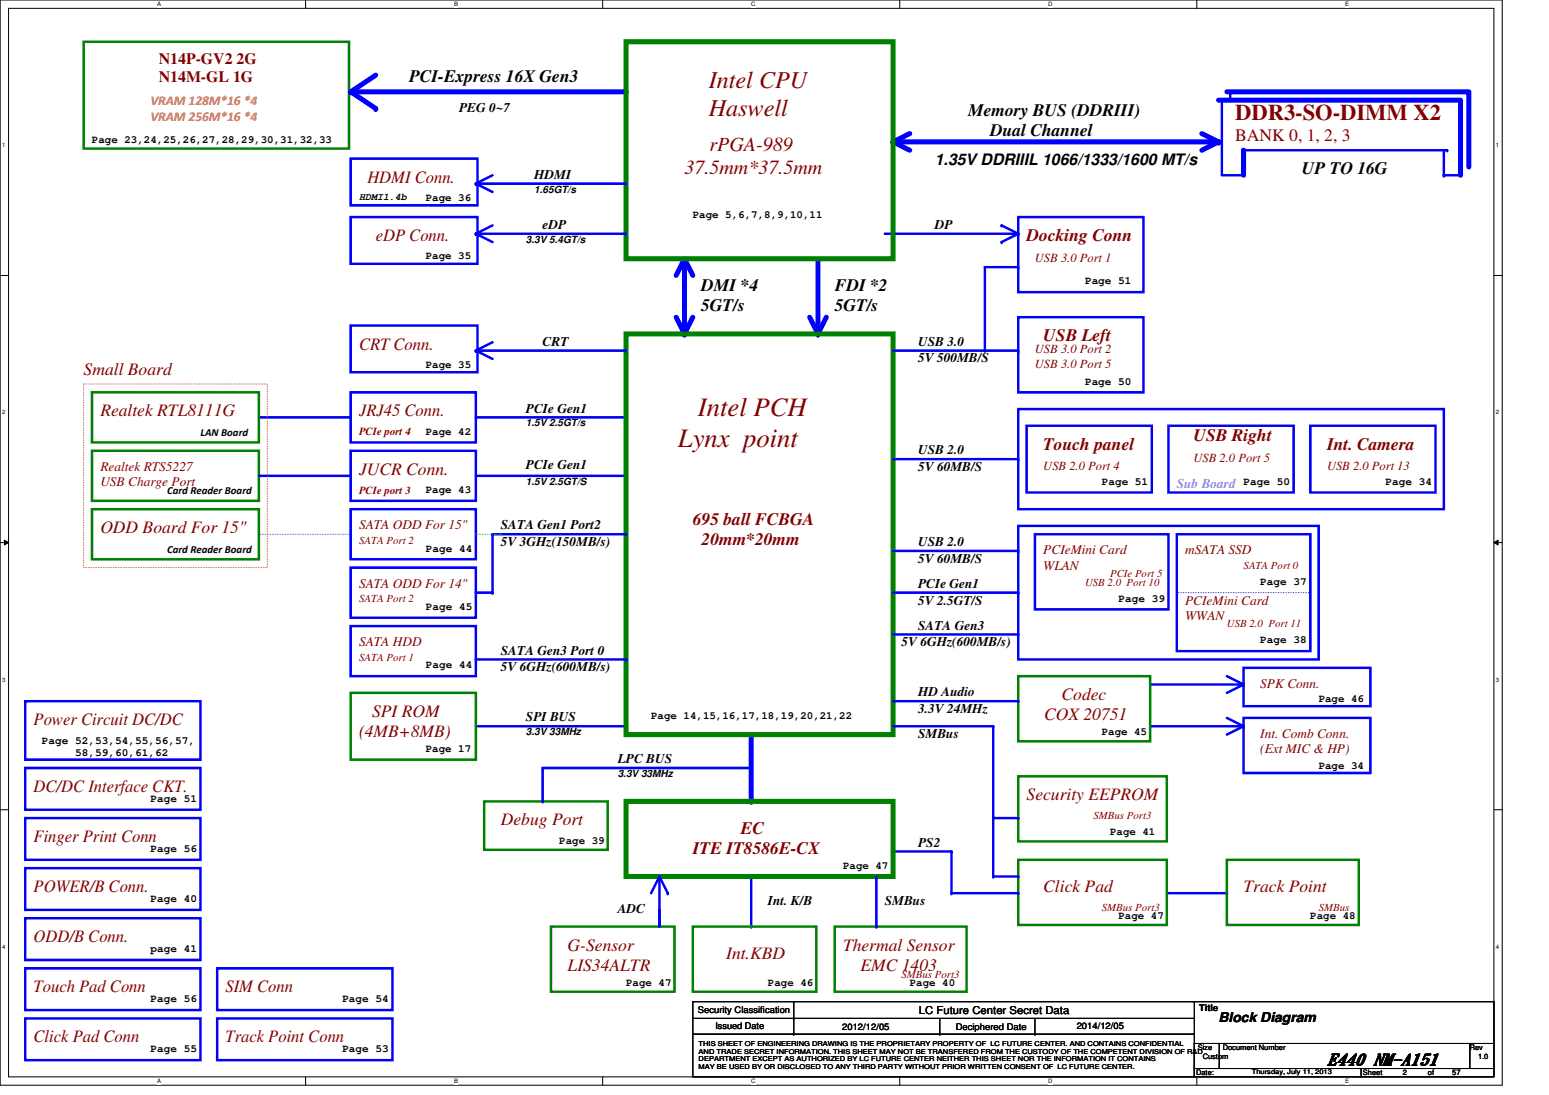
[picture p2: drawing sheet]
<svg xmlns="http://www.w3.org/2000/svg" width="297mm" height="210mm" viewBox="0 0 297 210" stroke-linecap="round" stroke-linejoin="round" font-family="sans-serif">
<path d="M0 0h288.1v208h-288.1zM1.6 1.6h284.9v204.8h-284.9z" fill="none" stroke="#000" stroke-width=".19"/>
<g fill="#fff">
<path d="M30.1 .2h.8v1.2h-.8z"/>
<path d="M30.1 206.6h.8v1.3h-.8z"/>
</g>
<path d="M58.6 0v1.6M58.6 206.4v1.6" fill="none" stroke="#000" stroke-width=".19"/>
<g fill="#fff">
<path d="M87.1 .2h.7v1.2h-.7z"/>
<path d="M87.1 206.6h.7v1.3h-.7z"/>
</g>
<path d="M115.6 0v1.6M115.6 206.4v1.6" fill="none" stroke="#000" stroke-width=".19"/>
<g fill="#fff">
<path d="M144.1 .2h.8v1.2h-.8z"/>
<path d="M144.1 206.6h.8v1.3h-.8z"/>
</g>
<path d="M172.5 0v1.6M172.5 206.4v1.6" fill="none" stroke="#000" stroke-width=".19"/>
<g fill="#fff">
<path d="M201 .2h.8v1.2h-.8z"/>
<path d="M201 206.6h.8v1.3h-.8z"/>
</g>
<path d="M229.5 0v1.6M229.5 206.4v1.6" fill="none" stroke="#000" stroke-width=".19"/>
<g fill="#fff">
<path d="M258 .2h.7v1.2h-.7z"/>
<path d="M258 206.6h.7v1.3h-.7z"/>
<path d="M.4 27.2h.7v1.3h-.7z"/>
<path d="M286.9 27.2h.6v1.3h-.6z"/>
<path d="M.4 78.4h.7v1.3h-.7z"/>
<path d="M286.9 78.4h.6v1.3h-.6z"/>
</g>
<path d="M0 52.8h1.6M286.5 52.8h1.6" fill="none" stroke="#000" stroke-width=".19"/>
<g fill="#fff">
<path d="M.4 129.6h.7v1.3h-.7z"/>
<path d="M286.9 129.6h.6v1.3h-.6z"/>
</g>
<path d="M0 104h1.6M.8 103.5l.8 .5-.8 .5zM286.5 104l.8-.5v1zM286.5 104h1.6" fill="none" stroke="#000" stroke-width=".19"/>
<path d="M.8 103.5l.8 .5-.8 .5zM286.5 104l.8-.5v1z" fill="#000"/>
<g fill="#fff">
<path d="M.4 180.8h.7v1.3h-.7z"/>
<path d="M286.9 180.8h.6v1.3h-.6z"/>
</g>
<path d="M0 155.2h1.6M286.5 155.2h1.6" fill="none" stroke="#000" stroke-width=".19"/>
<path d="M91.3 80h28.8" fill="none" stroke="#00f" stroke-width=".48"/>
<circle cx="120.1" cy="80" r=".24" fill="#00f"/>
<path d="M91.3 139.2h28.8" fill="none" stroke="#00f" stroke-width=".48"/>
<circle cx="120.1" cy="139.2" r=".24" fill="#00f"/>
<path d="M94.5 43.2l-3.2 1.6" fill="none" stroke="#00f" stroke-width=".48"/>
<circle cx="91.3" cy="44.8" r=".24" fill="#00f"/>
<path d="M91.3 44.8l3.2 1.6" fill="none" stroke="#00f" stroke-width=".48"/>
<circle cx="91.3" cy="44.8" r=".24" fill="#00f"/>
<path d="M156.9 49.6v14.4" fill="none" stroke="#00f" stroke-width=".96"/>
<circle cx="156.9" cy="64" r=".48" fill="#00f"/>
<path d="M158.5 60.8l-1.6 3.2" fill="none" stroke="#00f" stroke-width=".96"/>
<circle cx="156.9" cy="64" r=".48" fill="#00f"/>
<path d="M155.3 60.8l1.6 3.2" fill="none" stroke="#00f" stroke-width=".96"/>
<circle cx="156.9" cy="64" r=".48" fill="#00f"/>
<path d="M49.6 80h17.6" fill="none" stroke="#00f" stroke-width=".48"/>
<circle cx="67.2" cy="80" r=".24" fill="#00f"/>
<path d="M94.5 33.6l-3.2 1.6" fill="none" stroke="#00f" stroke-width=".48"/>
<circle cx="91.3" cy="35.2" r=".24" fill="#00f"/>
<path d="M91.3 35.2l3.2 1.6" fill="none" stroke="#00f" stroke-width=".48"/>
<circle cx="91.3" cy="35.2" r=".24" fill="#00f"/>
<path d="M91.3 91.2h28.8" fill="none" stroke="#00f" stroke-width=".48"/>
<circle cx="120.1" cy="91.2" r=".24" fill="#00f"/>
<path d="M17.6 86.4h32v9.6h-32z" fill="none" stroke="#008000" stroke-width=".48"/>
<path d="M49.6 91.2h17.6" fill="none" stroke="#00f" stroke-width=".48"/>
<circle cx="67.2" cy="91.2" r=".24" fill="#00f"/>
<path d="M67.2 86.4h24.1v9.6h-24.1zM67.2 108.8h24.1v9.6h-24.1zM91.3 113.6h3.2" fill="none" stroke="#00f" stroke-width=".48"/>
<path d="M49.6 102.4h17.6M67.2 102.4h.1" fill="none" stroke="#00f" stroke-width=".19" stroke-dasharray="0 .3"/>
<path d="M17.6 97.6h32v9.6h-32z" fill="none" stroke="#008000" stroke-width=".48"/>
<circle cx="94.5" cy="113.6" r=".24" fill="#00f"/>
<path d="M94.5 102.4v11.2" fill="none" stroke="#00f" stroke-width=".48"/>
<circle cx="94.5" cy="102.4" r=".24" fill="#00f"/>
<path d="M16 73.6h35.2v35.2h-35.2z" fill="none" stroke="#f00" stroke-width=".19" stroke-dasharray="0 .3"/>
<path d="M192.1 43.2l3.2 1.6M195.3 41.6h24v14.4h-24zM195.3 78.4h81.6v19.2h-81.6zM4.8 156.8h33.6v8h-33.6zM4.8 195.2h33.6v8h-33.6zM4.8 185.6h33.6v8h-33.6zM41.6 185.6h33.6v8h-33.6zM41.6 195.2h33.6v8h-33.6z" fill="none" stroke="#00f" stroke-width=".48"/>
<path d="M225.7 113.6h25.6M251.3 113.6h.1" fill="none" stroke="#00f" stroke-width=".19" stroke-dasharray="0 .3"/>
<circle cx="192.1" cy="43.2" r=".24" fill="#00f"/>
<path d="M188.9 51.2h6.4" fill="none" stroke="#00f" stroke-width=".48"/>
<circle cx="195.3" cy="51.2" r=".24" fill="#00f"/>
<path d="M188.9 51.2v16" fill="none" stroke="#00f" stroke-width=".48"/>
<circle cx="188.9" cy="67.2" r=".24" fill="#00f"/>
<path d="M169.7 44.8h25.6" fill="none" stroke="#00f" stroke-width=".48"/>
<circle cx="195.3" cy="44.8" r=".24" fill="#00f"/>
<path d="M195.3 148.8h28.4v12.5h-28.4z" fill="none" stroke="#008000" stroke-width=".48"/>
<path d="M195.3 44.8l-3.2 1.6" fill="none" stroke="#00f" stroke-width=".48"/>
<circle cx="192.1" cy="46.4" r=".24" fill="#00f"/>
<path d="M171.3 163.2h11.2" fill="none" stroke="#00f" stroke-width=".48"/>
<circle cx="182.5" cy="163.2" r=".24" fill="#00f"/>
<path d="M190.5 156.8h4.8" fill="none" stroke="#00f" stroke-width=".48"/>
<circle cx="195.3" cy="156.8" r=".24" fill="#00f"/>
<path d="M190.5 139.2v17.6" fill="none" stroke="#00f" stroke-width=".48"/>
<circle cx="190.5" cy="156.8" r=".24" fill="#00f"/>
<path d="M4.8 176h33.6v8h-33.6z" fill="none" stroke="#00f" stroke-width=".48"/>
<path d="M67.2 17.6h52.9" fill="none" stroke="#00f" stroke-width=".96"/>
<circle cx="120.1" cy="17.6" r=".48" fill="#00f"/>
<path d="M67.2 41.6h24.4v9h-24.4zM67.2 62.4h24.4v9h-24.4z" fill="none" stroke="#00f" stroke-width=".48"/>
<path d="M129.7 60.8l1.6 3.2" fill="none" stroke="#00f" stroke-width=".96"/>
<circle cx="131.3" cy="64" r=".48" fill="#00f"/>
<path d="M132.9 60.8l-1.6 3.2" fill="none" stroke="#00f" stroke-width=".96"/>
<circle cx="131.3" cy="64" r=".48" fill="#00f"/>
<path d="M131.3 49.6v14.4" fill="none" stroke="#00f" stroke-width=".96"/>
<circle cx="131.3" cy="64" r=".48" fill="#00f"/>
<path d="M171.3 27.2l3.2 1.6" fill="none" stroke="#00f" stroke-width=".96"/>
<circle cx="171.3" cy="27.2" r=".48" fill="#00f"/>
<path d="M174.5 25.6l-3.2 1.6" fill="none" stroke="#00f" stroke-width=".96"/>
<circle cx="171.3" cy="27.2" r=".48" fill="#00f"/>
<path d="M172.9 27.2h60.8" fill="none" stroke="#00f" stroke-width=".96"/>
<circle cx="233.7" cy="27.2" r=".48" fill="#00f"/>
<path d="M131.3 49.6l1.6 3.2" fill="none" stroke="#00f" stroke-width=".96"/>
<circle cx="131.3" cy="49.6" r=".48" fill="#00f"/>
<path d="M131.3 49.6l-1.6 3.2" fill="none" stroke="#00f" stroke-width=".96"/>
<circle cx="131.3" cy="49.6" r=".48" fill="#00f"/>
<path d="M16 8h50.9v20.5h-50.9z" fill="none" stroke="#008000" stroke-width=".48"/>
<path d="M67.2 17.6l4.8 3.2" fill="none" stroke="#00f" stroke-width=".96"/>
<circle cx="72" cy="20.8" r=".48" fill="#00f"/>
<path d="M72 14.4l-4.8 3.2" fill="none" stroke="#00f" stroke-width=".96"/>
<circle cx="67.2" cy="17.6" r=".48" fill="#00f"/>
<path d="M91.3 67.2l3.2 1.6" fill="none" stroke="#00f" stroke-width=".48"/>
<circle cx="91.3" cy="67.2" r=".24" fill="#00f"/>
<path d="M94.5 65.6l-3.2 1.6" fill="none" stroke="#00f" stroke-width=".48"/>
<circle cx="91.3" cy="67.2" r=".24" fill="#00f"/>
<path d="M233.7 27.2l-3.2 1.6" fill="none" stroke="#00f" stroke-width=".96"/>
<circle cx="233.7" cy="27.2" r=".48" fill="#00f"/>
<path d="M230.5 25.6l3.2 1.6" fill="none" stroke="#00f" stroke-width=".96"/>
<circle cx="233.7" cy="27.2" r=".48" fill="#00f"/>
<path d="M17.6 75.2h32v9.6h-32zM67.2 132.8h24.1v12.8h-24.1zM92.9 153.6h23.6v9.3h-23.6z" fill="none" stroke="#008000" stroke-width=".48"/>
<path d="M67.2 75.2h24.1v9.6h-24.1z" fill="none" stroke="#00f" stroke-width=".48"/>
<path d="M144.1 140.8v12.8" fill="none" stroke="#00f" stroke-width=".96"/>
<circle cx="144.1" cy="153.6" r=".48" fill="#00f"/>
<path d="M104.1 147.2v6.4" fill="none" stroke="#00f" stroke-width=".48"/>
<circle cx="104.1" cy="153.6" r=".24" fill="#00f"/>
<path d="M104.1 147.2h40" fill="none" stroke="#00f" stroke-width=".48"/>
<circle cx="144.1" cy="147.2" r=".24" fill="#00f"/>
<path d="M4.8 134.4h33.6v11.2h-33.6zM4.8 147.2h33.6v8h-33.6zM4.8 166.4h33.6v8h-33.6zM144.1 168v9.6" fill="none" stroke="#00f" stroke-width=".48"/>
<path d="M160.1 177.6h25.2v12.5h-25.2z" fill="none" stroke="#008000" stroke-width=".48"/>
<circle cx="144.1" cy="177.6" r=".24" fill="#00f"/>
<path d="M67.2 30.4h24.4v9h-24.4z" fill="none" stroke="#00f" stroke-width=".48"/>
<path d="M238.5 28.8v4.8" fill="none" stroke="#00f" stroke-width=".96"/>
<circle cx="238.5" cy="28.8" r=".48" fill="#00f"/>
<path d="M276.9 33.6h3.2" fill="none" stroke="#00f" stroke-width=".48"/>
<circle cx="276.9" cy="33.6" r=".24" fill="#00f"/>
<path d="M233.7 19.2h46.4v14.4" fill="none" stroke="#00f" stroke-width=".96"/>
<path d="M234.3 19.2v14.4h4.2M238.5 28.8h39" fill="none" stroke="#00f" stroke-width=".48"/>
<circle cx="277.5" cy="28.8" r=".24" fill="#00f"/>
<path d="M235.3 17.6h46.4v14.4" fill="none" stroke="#00f" stroke-width=".96"/>
<path d="M276.9 28.8v4.8" fill="none" stroke="#00f" stroke-width=".48"/>
<circle cx="276.9" cy="33.6" r=".24" fill="#00f"/>
<path d="M235.9 17.6v1.6" fill="none" stroke="#00f" stroke-width=".48"/>
<circle cx="235.9" cy="19.2" r=".24" fill="#00f"/>
<path d="M120.1 8h51.2v41.6h-51.2zM120.1 64h51.2v76.8h-51.2z" fill="none" stroke="#008000" stroke-width=".96"/>
<path d="M91.3 44.8h28.8" fill="none" stroke="#00f" stroke-width=".48"/>
<circle cx="120.1" cy="44.8" r=".24" fill="#00f"/>
<path d="M91.3 35.2h28.8M196.9 81.6h24v12.8h-24zM251.3 81.6h24v12.8h-24z" fill="none" stroke="#00f" stroke-width=".48"/>
<circle cx="120.1" cy="35.2" r=".24" fill="#00f"/>
<path d="M91.3 67.2h28.8" fill="none" stroke="#00f" stroke-width=".48"/>
<circle cx="120.1" cy="67.2" r=".24" fill="#00f"/>
<path d="M171.3 67.2h24" fill="none" stroke="#00f" stroke-width=".48"/>
<circle cx="195.3" cy="67.2" r=".24" fill="#00f"/>
<path d="M195.3 60.8h24v14.4h-24zM171.3 88h24M224.1 81.6h24v12.8h-24z" fill="none" stroke="#00f" stroke-width=".48"/>
<circle cx="195.3" cy="88" r=".24" fill="#00f"/>
<path d="M171.3 105.6h24M195.3 100.8h57.6v25.6h-57.6zM198.5 102.4h25.6v14.4h-25.6zM225.7 102.4h25.6v22.4h-25.6z" fill="none" stroke="#00f" stroke-width=".48"/>
<circle cx="195.3" cy="105.6" r=".24" fill="#00f"/>
<path d="M171.3 113.6h24" fill="none" stroke="#00f" stroke-width=".48"/>
<circle cx="195.3" cy="113.6" r=".24" fill="#00f"/>
<path d="M171.3 121.6h24" fill="none" stroke="#00f" stroke-width=".48"/>
<circle cx="195.3" cy="121.6" r=".24" fill="#00f"/>
<path d="M91.3 126.4h28.8" fill="none" stroke="#00f" stroke-width=".48"/>
<circle cx="120.1" cy="126.4" r=".24" fill="#00f"/>
<path d="M67.2 97.6h24.1v9.6h-24.1zM94.5 102.4h25.6M67.2 120h24.1v9.6h-24.1z" fill="none" stroke="#00f" stroke-width=".48"/>
<circle cx="120.1" cy="102.4" r=".24" fill="#00f"/>
<path d="M195.3 129.6h25.2v12.5h-25.2z" fill="none" stroke="#008000" stroke-width=".48"/>
<path d="M171.3 134.4h24" fill="none" stroke="#00f" stroke-width=".48"/>
<circle cx="195.3" cy="134.4" r=".24" fill="#00f"/>
<path d="M220.9 131.2h17.6" fill="none" stroke="#00f" stroke-width=".48"/>
<circle cx="238.5" cy="131.2" r=".24" fill="#00f"/>
<path d="M238.5 128h24.3v7.4h-24.3zM238.5 131.2l-3.2 1.6" fill="none" stroke="#00f" stroke-width=".48"/>
<circle cx="238.5" cy="131.2" r=".24" fill="#00f"/>
<path d="M235.3 129.6l3.2 1.6" fill="none" stroke="#00f" stroke-width=".48"/>
<circle cx="238.5" cy="131.2" r=".24" fill="#00f"/>
<path d="M220.9 139.2h17.6M238.5 137.6h24.3v10.6h-24.3z" fill="none" stroke="#00f" stroke-width=".48"/>
<circle cx="238.5" cy="139.2" r=".24" fill="#00f"/>
<path d="M238.5 139.2l-3.2 1.6" fill="none" stroke="#00f" stroke-width=".48"/>
<circle cx="238.5" cy="139.2" r=".24" fill="#00f"/>
<path d="M235.3 137.6l3.2 1.6" fill="none" stroke="#00f" stroke-width=".48"/>
<circle cx="238.5" cy="139.2" r=".24" fill="#00f"/>
<path d="M171.3 139.2h19.2" fill="none" stroke="#00f" stroke-width=".48"/>
<circle cx="190.5" cy="139.2" r=".24" fill="#00f"/>
<path d="M120.1 153.6h51.2v14.4h-51.2z" fill="none" stroke="#008000" stroke-width=".96"/>
<path d="M168.1 168v9.6" fill="none" stroke="#00f" stroke-width=".48"/>
<circle cx="168.1" cy="177.6" r=".24" fill="#00f"/>
<path d="M105.7 177.6h23.6v12.5h-23.6zM132.9 177.6h23.6v12.5h-23.6z" fill="none" stroke="#008000" stroke-width=".48"/>
<path d="M126.5 174.4v3.2" fill="none" stroke="#00f" stroke-width=".48"/>
<circle cx="126.5" cy="174.4" r=".24" fill="#00f"/>
<path d="M126.5 168v9.6" fill="none" stroke="#00f" stroke-width=".48"/>
<circle cx="126.5" cy="168" r=".24" fill="#00f"/>
<path d="M126.5 168l1.6 3.2" fill="none" stroke="#00f" stroke-width=".48"/>
<circle cx="128.1" cy="171.2" r=".24" fill="#00f"/>
<path d="M126.5 168l-1.6 3.2" fill="none" stroke="#00f" stroke-width=".48"/>
<circle cx="126.5" cy="168" r=".24" fill="#00f"/>
<path d="M224.1 171.2h11.2" fill="none" stroke="#00f" stroke-width=".48"/>
<circle cx="235.3" cy="171.2" r=".24" fill="#00f"/>
<path d="M195.3 164.8h28.4v12.5h-28.4zM235.3 164.8h25.3v12.5h-25.3z" fill="none" stroke="#008000" stroke-width=".48"/>
<path d="M182.5 163.2v8" fill="none" stroke="#00f" stroke-width=".48"/>
<circle cx="182.5" cy="171.2" r=".24" fill="#00f"/>
<path d="M182.5 171.2h12.8" fill="none" stroke="#00f" stroke-width=".48"/>
<circle cx="195.3" cy="171.2" r=".24" fill="#00f"/>
<path d="M190.5 156.8v11.2" fill="none" stroke="#00f" stroke-width=".48"/>
<circle cx="190.5" cy="168" r=".24" fill="#00f"/>
<path d="M190.5 168h4.8" fill="none" stroke="#00f" stroke-width=".48"/>
<circle cx="195.3" cy="168" r=".24" fill="#00f"/>
<path d="M91.3 102.4h4.8M96.1 102.4h.1" fill="none" stroke="#0f0" stroke-width=".19" stroke-dasharray="0 .3"/>
<g fill="none" stroke="#000" stroke-width=".19">
<path d="M132.9 192h96.1v3.2h-96.1zM132.9 195.2h96.1v3.1h-96.1zM132.9 198.3h96.1v8.1h-96.1zM152.2 195.2h.1M152.2 198.3h.1M152.2 192v6.3M180.2 198.3h.1M180.2 195.2v3.1M198.5 198.3h.1M198.5 195.2v3.1M228.9 192h57.6M286.5 192h.1"/>
<path d="M286.5 192v8M229 200h4.8v4.8h-4.8zM229 204.8h32v1.6h-32zM233.8 200h48v4.8h-48zM261 204.8h25.5v1.6h-25.5zM281.8 200h4.7v4.8h-4.7z"/>
</g>
<g font-size="5.1" fill="#800000">
<text x="133.8" y="79.8">Intel PCH</text>
<text x="130" y="85.6">Lynx point</text>
</g>
<g font-size="4.6" fill="#800000">
<text x="135.9" y="16.9">Intel CPU</text>
<text x="135.9" y="22.3">Haswell</text>
</g>
<text font-size="4.3" fill="#800000" x="236.9" y="23.1">DDR3-SO-DIMM X2</text>
<g font-size="3.8" fill="#800000">
<text x="136" y="29">rPGA-989</text>
<text x="131.3" y="33.4">37.5mm*37.5mm</text>
</g>
<g font-size="3.4">
<text x="78.4" y="15.8">PCI-Express 16X Gen3</text>
<text x="185.7" y="22.2">Memory BUS (DDRIII)</text>
<text x="189.9" y="26">Dual Channel</text>
<text x="249.7" y="33.4">UP TO 16G</text>
<text x="134.5" y="55.8">DMI *4</text>
<text x="134.5" y="59.7">5GT/s</text>
<text x="160.1" y="55.8">FDI *2</text>
<text x="160.1" y="59.7">5GT/s</text>
</g>
<g font-size="3.4" fill="#800000">
<text x="236.9" y="27">BANK 0, 1, 2, 3</text>
<text x="70.4" y="35">HDMI Conn.</text>
<text x="72" y="46.2">eDP Conn.</text>
<text x="196.9" y="46.2">Docking Conn</text>
<text x="200.1" y="65.4">USB Left</text>
<text x="16" y="71.8">Small Board</text>
<text x="68.8" y="67">CRT Conn.</text>
<text x="19.2" y="79.8">Realtek RTL8111G</text>
<text x="68.8" y="79.8">JRJ45 Conn.</text>
<text x="200.1" y="86.2">Touch panel</text>
<text x="228.9" y="84.6">USB Right</text>
<text x="254.5" y="86.2">Int. Camera</text>
<text x="68.8" y="91">JUCR Conn.</text>
<text x="132.9" y="100.6">695 ball FCBGA</text>
<text x="19.2" y="102.2">ODD Board For 15&quot;</text>
<text x="134.5" y="104.5">20mm*20mm</text>
<text x="71.4" y="137.4">SPI ROM</text>
<text x="203.6" y="134.2">Codec</text>
<text x="6.4" y="139">Power Circuit DC/DC</text>
<text x="68.8" y="141.3">(4MB+8MB)</text>
<text x="200.2" y="138.1">COX 20751</text>
<text x="6.4" y="151.8">DC/DC Interface CKT.</text>
<text x="196.9" y="153.4">Security EEPROM</text>
<text x="6.4" y="161.4">Finger Print Conn</text>
<text x="96.1" y="158.2">Debug Port</text>
<text x="142.1" y="159.8">EC</text>
<text x="132.9" y="163.7">ITE IT8586E-CX</text>
<text x="6.4" y="171">POWER/B Conn.</text>
<text x="200.1" y="171">Click Pad</text>
<text x="238.5" y="171">Track Point</text>
<text x="6.4" y="180.6">ODD/B Conn.</text>
<text x="108.9" y="182.2">G-Sensor</text>
<text x="139.3" y="183.8">Int.KBD</text>
<text x="161.7" y="182.2">Thermal Sensor</text>
<text x="6.4" y="190.2">Touch Pad Conn</text>
<text x="43.2" y="190.2">SIM Conn</text>
<text x="108.9" y="186.1">LIS34ALTR</text>
<text x="165" y="186.1">EMC 1403</text>
<text x="6.4" y="199.8">Click Pad Conn</text>
<text x="43.2" y="199.8">Track Point Conn</text>
</g>
<g font-size="3" fill="#800000">
<text x="30.4" y="12.3">N14P-GV2 2G</text>
<text x="30.4" y="15.8">N14M-GL 1G</text>
</g>
<g font-size="3">
<text x="179.3" y="31.6">1.35V DDRIIIL 1066/1333/1600 MT/s</text>
<text x="254.6" y="204.1">E440 NM-A151</text>
</g>
<g font-size="2.6" fill="#ff8000">
<text x="28.8" y="20">VRAM 128M*16 *4</text>
<text x="28.8" y="23.2">VRAM 256M*16 *4</text>
</g>
<g font-size="2.6">
<text x="88" y="21.5">PEG 0~7</text>
<text x="102.5" y="34.3">HDMI</text>
<text x="104.1" y="43.9">eDP</text>
<text x="179.3" y="43.9">DP</text>
<text x="104.1" y="66.3">CRT</text>
<text x="176.1" y="69.5">5V 500MB/S</text>
<text x="176.1" y="66.3">USB 3.0</text>
<text x="100.9" y="79.1">PCIe Gen1</text>
<text x="100.9" y="89.8">PCIe Gen1</text>
<text x="176.1" y="87.1">USB 2.0</text>
<text x="176.1" y="90.3">5V 60MB/S</text>
<text x="96.1" y="101.5">SATA Gen1 Port2</text>
<text x="96.1" y="104.7">5V 3GHz(150MB/s)</text>
<text x="176.1" y="107.9">5V 60MB/S</text>
<text x="176.1" y="104.7">USB 2.0</text>
<text x="176.1" y="112.7">PCIe Gen1</text>
<text x="176.1" y="115.9">5V 2.5GT/S</text>
<text x="96.1" y="125.5">SATA Gen3 Port 0</text>
<text x="172.9" y="123.9">5V 6GHz(600MB/s)</text>
<text x="176.1" y="120.7">SATA Gen3</text>
<text x="96.1" y="128.7">5V 6GHz(600MB/s)</text>
<text x="176.1" y="133.5">HD Audio</text>
<text x="176.1" y="136.7">3.3V 24MHz</text>
<text x="100.9" y="138.3">SPI BUS</text>
<text x="176.1" y="141.5">SMBus</text>
<text x="118.5" y="146.3">LPC BUS</text>
<text x="176.1" y="162.3">PS2</text>
<text x="147.3" y="173.5">Int. K/B</text>
<text x="169.7" y="173.5">SMBus</text>
<text x="118.5" y="175.1">ADC</text>
<text x="233.7" y="195.9">Block Diagram</text>
</g>
<g font-size="2.6" fill="#800000">
<text x="19.2" y="90.3">Realtek RTS5227</text>
<text x="19.2" y="93.2">USB Charge Port</text>
<text x="68.8" y="101.5">SATA ODD For 15&quot;</text>
<text x="200.1" y="106.3">PCIeMini Card</text>
<text x="227.3" y="106.3">mSATA SSD</text>
<text x="68.8" y="112.7">SATA ODD For 14&quot;</text>
<text x="200.1" y="109.2">WLAN</text>
<text x="227.3" y="115.9">PCIeMini Card</text>
<text x="227.3" y="118.8">WWAN</text>
<text x="68.8" y="123.9">SATA HDD</text>
<text x="241.7" y="131.9">SPK Conn.</text>
<text x="241.7" y="141.5">Int. Comb Conn.</text>
<text x="241.7" y="144.4">(Ext MIC &amp; HP)</text>
</g>
<text font-size="2.6" fill="#f0f" x="225.7" y="93.5">Sub Board</text>
<g font-size="2.4" fill="#800000">
<text x="198.5" y="50.1">USB 3.0 Port 1</text>
<text x="198.5" y="67.7">USB 3.0 Port 2</text>
<text x="198.5" y="70.5">USB 3.0 Port 5</text>
<text x="228.9" y="88.6">USB 2.0 Port 5</text>
<text x="200.1" y="90.2">USB 2.0 Port 4</text>
<text x="254.5" y="90.2">USB 2.0 Port 13</text>
</g>
<g font-size="2.1">
<text x="17.6" y="27.3">Page 23,24,25,26,27,28,29,30,31,32,33</text>
<text x="81.6" y="38.5">Page 36</text>
<text x="132.9" y="41.7">Page 5,6,7,8,9,10,11</text>
<text x="81.6" y="49.7">Page 35</text>
<text x="208.1" y="54.5">Page 51</text>
<text x="81.6" y="70.5">Page 35</text>
<text x="208.1" y="73.7">Page 50</text>
<text x="38.4" y="83.6">LAN Board</text>
<text x="81.6" y="83.3">Page 42</text>
<text x="32" y="94.8">Card Reader Board</text>
<text x="81.6" y="94.5">Page 43</text>
<text x="211.3" y="92.9">Page 51</text>
<text x="238.5" y="92.9">Page 50</text>
<text x="265.7" y="92.9">Page 34</text>
<text x="32" y="106">Card Reader Board</text>
<text x="81.6" y="105.7">Page 44</text>
<text x="241.7" y="112.1">Page 37</text>
<text x="81.6" y="116.9">Page 45</text>
<text x="214.5" y="115.3">Page 39</text>
<text x="241.7" y="123.3">Page 38</text>
<text x="81.6" y="128.1">Page 44</text>
<text x="124.9" y="137.7">Page 14,15,16,17,18,19,20,21,22</text>
<text x="252.9" y="134.5">Page 46</text>
<text x="8" y="142.5">Page 52,53,54,55,56,57,</text>
<text x="211.3" y="140.9">Page 45</text>
<text x="14.4" y="144.9">58,59,60,61,62</text>
<text x="81.6" y="144.1">Page 17</text>
<text x="252.9" y="147.3">Page 34</text>
<text x="28.8" y="153.7">Page 51</text>
<text x="107.3" y="161.7">Page 39</text>
<text x="212.9" y="160.1">Page 41</text>
<text x="28.8" y="163.3">Page 56</text>
<text x="161.7" y="166.5">Page 47</text>
<text x="28.8" y="172.9">Page 40</text>
<text x="214.5" y="176.1">Page 47</text>
<text x="251.3" y="176.1">Page 48</text>
<text x="28.8" y="182.6">page 41</text>
<text x="120.1" y="189">Page 47</text>
<text x="147.3" y="189">Page 46</text>
<text x="174.5" y="189">Page 40</text>
<text x="28.8" y="192.2">Page 56</text>
<text x="65.6" y="192.2">Page 54</text>
<text x="176.2" y="194.4">LC Future Center Secret Data</text>
<text x="28.8" y="201.8">Page 55</text>
<text x="65.6" y="201.8">Page 53</text>
</g>
<g font-size="2.1" fill="#800000">
<text x="68.8" y="83.5">PCIe port 4</text>
<text x="68.8" y="94.7">PCIe port 3</text>
<text x="68.8" y="104.3">SATA Port 2</text>
<text x="208.1" y="112.3">USB 2.0 Port 10</text>
<text x="212.9" y="110.7">PCIe Port 5</text>
<text x="238.5" y="109.1">SATA Port 0</text>
<text x="68.8" y="115.5">SATA Port 2</text>
<text x="235.3" y="120.3">USB 2.0 Port 11</text>
<text x="68.8" y="126.7">SATA Port 1</text>
<text x="209.7" y="157.1">SMBus Port3</text>
<text x="211.3" y="174.7">SMBus Port3</text>
<text x="252.9" y="174.7">SMBus</text>
<text x="172.9" y="187.5">SMBus Port3</text>
</g>
<g font-size="1.9">
<text x="68.8" y="38.4">HDMI1.4b</text>
<text x="102.5" y="36.9">1.65GT/s</text>
<text x="100.9" y="46.5">3.3V 5.4GT/s</text>
<text x="100.9" y="81.7">1.5V 2.5GT/s</text>
<text x="100.9" y="92.9">1.5V 2.5GT/S</text>
<text x="100.9" y="141">3.3V 33MHz</text>
<text x="118.5" y="149">3.3V 33MHz</text>
</g>
<g font-size="1.8">
<text x="133.8" y="194.3">Security Classification</text>
<text x="137.2" y="197.3">Issued Date</text>
<text x="161.5" y="197.5">2012/12/05</text>
<text x="183.3" y="197.5">Deciphered Date</text>
<text x="206.5" y="197.3">2014/12/05</text>
<text x="230" y="193.8">Title</text>
</g>
<g font-size="1.4">
<text x="229.7" y="201.3">Size</text>
<text x="230.6" y="202.9">Custom</text>
<text x="234.5" y="201.3">Document Number</text>
<text x="281.8" y="201.3">Rev</text>
<text x="283.4" y="202.9">1.0</text>
<text x="229.4" y="206.1">Date:</text>
<text x="261.4" y="206.1">Sheet</text>
<text x="269" y="206.1">2</text>
<text x="273.8" y="206.1">of</text>
<text x="278.5" y="206.1">57</text>
</g>
<g font-size="1.3">
<text x="134" y="200.5">THIS SHEET OF ENGINEERING DRAWING IS THE PROPRIETARY PROPERTY OF LC FUTURE CENTER. AND CONTAINS CONFIDENTIAL</text>
<text x="134" y="202">AND TRADE SECRET INFORMATION. THIS SHEET MAY NOT BE TRANSFERED FROM THE CUSTODY OF THE COMPETENT DIVISION OF R&amp;D</text>
<text x="134" y="203.5">DEPARTMENT EXCEPT AS AUTHORIZED BY LC FUTURE CENTER NEITHER THIS SHEET NOR THE INFORMATION IT CONTAINS</text>
<text x="134" y="204.9">MAY BE USED BY OR DISCLOSED TO ANY THIRD PARTY WITHOUT PRIOR WRITTEN CONSENT OF LC FUTURE CENTER.</text>
<text x="240.1" y="206">Thursday, July 11, 2013</text>
</g>
<g font-size="1.1">
<text x="30.1" y="1.2">A</text>
<text x="87.1" y="1.2">B</text>
<text x="144.1" y="1.2">C</text>
<text x="201" y="1.2">D</text>
<text x="258" y="1.2">E</text>
<text x=".4" y="28.2">1</text>
<text x="286.9" y="28.2">1</text>
<text x=".4" y="79.4">2</text>
<text x="286.9" y="79.4">2</text>
<text x=".4" y="130.6">3</text>
<text x="286.9" y="130.6">3</text>
<text x=".4" y="181.9">4</text>
<text x="286.9" y="181.9">4</text>
<text x="30.1" y="207.6">A</text>
<text x="87.1" y="207.6">B</text>
<text x="144.1" y="207.6">C</text>
<text x="201" y="207.6">D</text>
<text x="258" y="207.6">E</text>
</g>
</svg>
